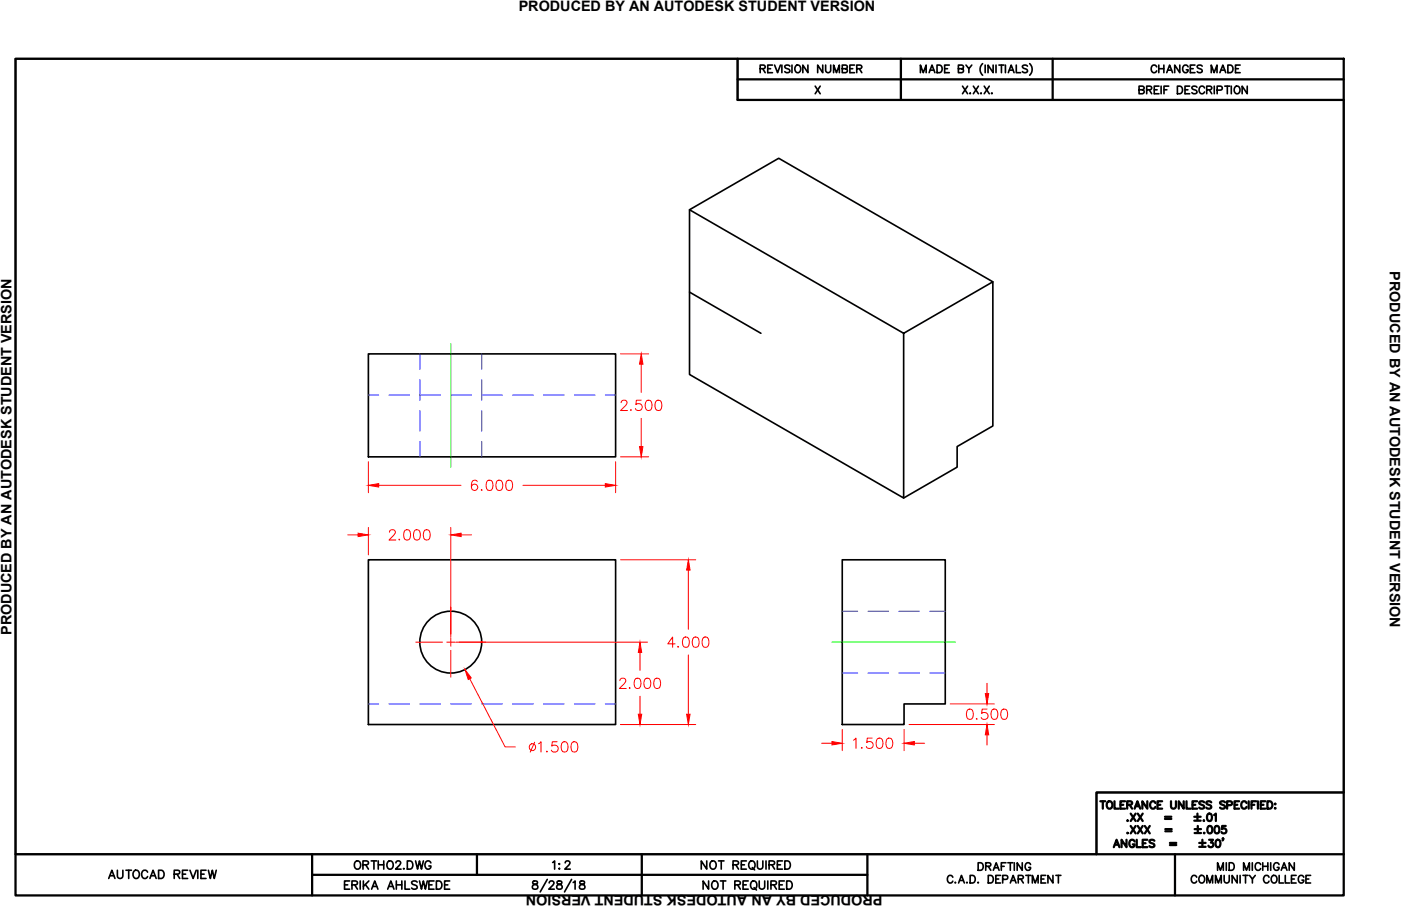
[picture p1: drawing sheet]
<svg xmlns="http://www.w3.org/2000/svg" width="432mm" height="279mm" viewBox="0 0 432 279" stroke-linecap="round" stroke-linejoin="round" font-family="sans-serif">
<!-- layer: OBJECT LINES -->
<g fill="none" stroke="#000" stroke-width=".51">
<path d="M4.8 18.1h222.5v12.7h186.8v213.6h-76.2v19h-333.1zM302.9 19.6a2.41 2.41 0 0 0 0 3.6M317.4 19.6a2.46 2.46 0 0 1 0 3.6M251.2 26.6l1.6 2.3M252.8 26.6l-1.6 2.3M283.7 22.4v-2.3l.9 2.3 .9-2.3v2.3M286.4 22.4l.9-2.3 .8 2.3M286.7 21.6h1.1M288.8 20.1h.8a1.25 1.25 0 0 1 .8 1.1 1.25 1.25 0 0 1-.8 1.2h-.8zM291.1 21.2h.9M292.6 20.1h-1.5v2.3h1.5M295.4 21.2l1.3-.1 .2-.4-.2-.5-1.3-.1v2.3h1l.5-.4a.59 .59 0 0 0-.5-.8"/>
<path d="M296.7 26.6l1.5 2.3M297.7 20.1l.9 1.1 .9-1.1M298.2 26.6l-1.5 2.3M298.6 21.2v1.2M299 28.7v.2l.1-.1M300 26.6l1.6 2.3M301.6 26.6l-1.6 2.3M302.3 28.7v.2l.2-.1M303.3 26.6l1.6 2.3M303.6 20.1v2.3M304.9 26.6l-1.6 2.3M305.7 28.7l-.1 .1h.2"/>
<path d="M306.1 20.1v2.3l-1.6-2.3v2.3M307 20.1v2.3M307.9 20.1h1.5M308.7 20.1v2.3M309.9 20.1v2.3M310.8 22.4l.9-2.3 .8 2.3M311.1 21.6h1.1M313.2 20.1v2.3h1.4M316.7 20.4a.89 .89 0 0 0-1.6 .2l.5 .5 .8 .3 .3 .7a1.02 1.02 0 0 1-1.6 0M212.5 64.7l27.5-15.9 66 38.1-27.5 15.9zM212.5 64.7v50.8l66 38.1v-50.8M212.5 90.1l22 12.7"/>
<path d="M306 86.9v44.5l-11 6.3v6.4l-16.5 9.5M113.5 109.1h76.2v31.8h-76.2zM113.5 172.6h76.2v50.8h-76.2zM259.6 172.6h31.7v44.5h-12.7v6.3h-19zM164.3 271.8a.51 .51 0 0 0 .2 .8 .91 .91 0 0 1 1.1 .4 .91 .91 0 0 1-.1 1.1l-.8 .1-.5-.2a.95 .95 0 0 1 .1-1 .95 .95 0 0 1 1-.4 .51 .51 0 0 0 .2-.8zM168.7 271.2l-2.2 3.9M169.3 272.3l.5-.6 .8 .2a.77 .77 0 0 1-.2 1.1l-1.3 1.2h1.7M171.8 271.8a.5 .5 0 0 0 .3 .8 .9 .9 0 0 1 1 .4 .9 .9 0 0 1-.1 1.1l-.8 .1-.5-.2a.95 .95 0 0 1 .1-1 .95 .95 0 0 1 1-.4 .51 .51 0 0 0 .2-.8zM176.2 271.2l-2.2 3.9M176.7 272.2l.5-.5v2.5M178.8 271.8a.51 .51 0 0 0 .3 .8 .91 .91 0 0 1 1 .4 .91 .91 0 0 1-.1 1.1l-.8 .1a.72 .72 0 0 1-.7-.8 .72 .72 0 0 1 .8-.6l.5-.2a.53 .53 0 0 0 .2-.8z"/>
<circle cx="138.9" cy="198" r="9.5"/>
</g>
<!-- layer: HIDDEN -->
<g fill="none" stroke="#00f" stroke-width=".31">
<path d="M129.4 109.1v4.8M129.4 117.1v6.3M148.5 109.1v4.8M148.5 117.1v6.3M113.5 121.8h3.2M119.9 121.8h6.3M129.4 121.8h6.4M129.4 126.6v6.3M129.4 136.1v4.8M138.9 121.8h6.4M148.5 121.8h6.3M148.5 126.6v6.3"/>
<path d="M148.5 136.1v4.8M158 121.8h6.3M167.5 121.8h6.4M177 121.8h6.4M186.6 121.8h3.1M259.6 188.5h4.8M267.5 188.5h6.4M277.1 188.5h6.3M286.6 188.5h4.7M113.5 217.1h3.2M119.9 217.1h6.3M129.4 217.1h6.4"/>
<path d="M138.9 217.1h6.4M148.5 217.1h6.3M158 217.1h6.3M167.5 217.1h6.4M177 217.1h6.4M186.6 217.1h3.1M259.6 207.6h4.8M267.5 207.6h6.4M277.1 207.6h6.3M286.6 207.6h4.7"/>
</g>
<!-- layer: CENTERLINE -->
<path d="M138.9 106v38.1M256.4 198h38.1" fill="none" stroke="#0f0" stroke-width=".31"/>
<!-- layer: DIMENSIONS -->
<g fill="none" stroke="#f00" stroke-width=".31">
<path d="M191.3 109.1h8.6M197.6 112.3v8.7M191.4 124.2l.2-.5 .4-.3h.7l.4 .3a1.02 1.02 0 0 1-.3 1.4l-1.5 1.5h2.1M194.5 126.3l-.2 .1h.3M197.6 123.4h-1.5l-.1 1.4a1.12 1.12 0 0 1 1.7-.1 1.12 1.12 0 0 1-.2 1.7 1.12 1.12 0 0 1-1.7-.4M197.6 129v8.7M199.3 123.6a1.02 1.02 0 0 1 1.5 .4 2.66 2.66 0 0 1-.3 2.4 1.02 1.02 0 0 1-1.5-.4 2.5 2.5 0 0 1 .3-2.4zM202.3 123.6a1.02 1.02 0 0 1 1.5 .4 2.66 2.66 0 0 1-.3 2.4 1.04 1.04 0 0 1-1.5-.4 2.58 2.58 0 0 1 .3-2.4zM113.5 142.4v9.6M116.7 149.7h25.4M147.1 148.5a.92 .92 0 0 0-1.4-.3 2.5 2.5 0 0 0 0 2.9 .99 .99 0 0 0 1.5-.4 .99 .99 0 0 0-.7-1.4 .99 .99 0 0 0-1.2 .9M148.5 151l-.2 .1h.3"/>
<path d="M150.3 148.2a1.04 1.04 0 0 1 1.5 .5 2.66 2.66 0 0 1-.3 2.4 1.05 1.05 0 0 1-1.5-.4 2.69 2.69 0 0 1 .3-2.5zM153.3 148.2a1.04 1.04 0 0 1 1.5 .5 2.58 2.58 0 0 1-.3 2.4 1.04 1.04 0 0 1-1.5-.4 2.69 2.69 0 0 1 .3-2.5zM156.3 148.2a1.04 1.04 0 0 1 1.5 .5 2.58 2.58 0 0 1-.3 2.4 1.04 1.04 0 0 1-1.5-.4 2.69 2.69 0 0 1 .3-2.5zM161.2 149.7h25.4M189.7 142.4v9.6M191.3 140.9h8.6M107.2 165h3.2M113.5 162.7v8.4M120 164.1l.2-.4 .4-.3 .9 .1a.7 .7 0 0 1 .2 1.1l-1.8 1.9h2.1M123.1 166.2l-.2 .2h.3M124.9 163.5a1.04 1.04 0 0 1 1.5 .5 2.66 2.66 0 0 1-.3 2.4 1.05 1.05 0 0 1-1.5-.5 2.69 2.69 0 0 1 .3-2.4zM127.9 163.5a1.04 1.04 0 0 1 1.5 .5 2.58 2.58 0 0 1-.3 2.4 1.04 1.04 0 0 1-1.5-.5 2.69 2.69 0 0 1 .3-2.4z"/>
<path d="M130.9 163.5a1.04 1.04 0 0 1 1.5 .5 2.58 2.58 0 0 1-.3 2.4 1.04 1.04 0 0 1-1.5-.5 2.69 2.69 0 0 1 .3-2.4zM138.9 162.7v33.8M142.1 165h3.2M191.3 172.6h23.1M212.2 175.8v18.3M128.1 198h8.3M137.7 198h2.5M138.9 196.8v2.5M140.5 198h59M208.1 198.6h-2.3l1.5-2.2v3.2M209 199.3v.3l.1-.1M210.8 196.6a1.02 1.02 0 0 1 1.5 .5 2.66 2.66 0 0 1-.3 2.4 1.05 1.05 0 0 1-1.5-.5 2.62 2.62 0 0 1 .3-2.4z"/>
<path d="M213.8 196.6a1.04 1.04 0 0 1 1.5 .5 2.66 2.66 0 0 1-.3 2.4 1.05 1.05 0 0 1-1.5-.5 2.69 2.69 0 0 1 .3-2.4zM216.8 196.6a1.04 1.04 0 0 1 1.6 .5 2.58 2.58 0 0 1-.4 2.4 1.04 1.04 0 0 1-1.5-.5 2.69 2.69 0 0 1 .3-2.4zM138.9 200.6v8.2M144.8 209.3l10.9 21h3.2M191.1 209.9l.1-.5a1.02 1.02 0 0 1 1.5 0 1.02 1.02 0 0 1-.3 1.4l-1.5 1.5h2.1M194.1 212v.3l.1-.1M195.9 209.3a1.02 1.02 0 0 1 1.5 .5 2.66 2.66 0 0 1-.3 2.4 1.03 1.03 0 0 1-1.5-.5 2.53 2.53 0 0 1 .3-2.4zM197.3 201.2v5.6M197.3 214.7v5.6M198.9 209.3a1.02 1.02 0 0 1 1.5 .5 2.66 2.66 0 0 1-.3 2.4 1.05 1.05 0 0 1-1.5-.5 2.62 2.62 0 0 1 .3-2.4zM202 209.3a1.02 1.02 0 0 1 1.5 .5 2.66 2.66 0 0 1-.3 2.4 1.05 1.05 0 0 1-1.6-.5 2.62 2.62 0 0 1 .4-2.4zM212.2 202v18.3"/>
<path d="M292.9 217.1h13.6M298.3 218.8a1.02 1.02 0 0 1 1.5 .5 2.66 2.66 0 0 1-.3 2.4 1.03 1.03 0 0 1-1.5-.4 2.53 2.53 0 0 1 .3-2.5zM304.2 218.7h-1.5l-.1 1.3a1.12 1.12 0 0 1 1.7 0 1.12 1.12 0 0 1-.3 1.7 1.12 1.12 0 0 1-1.6-.4M304.2 210.7v3.2M305.9 218.8a1.02 1.02 0 0 1 1.5 .5 2.5 2.5 0 0 1-.3 2.4 1.03 1.03 0 0 1-1.5-.4 2.69 2.69 0 0 1 .3-2.5zM308.9 218.8a1.02 1.02 0 0 1 1.5 .5 2.66 2.66 0 0 1-.3 2.4 1.03 1.03 0 0 1-1.5-.4 2.53 2.53 0 0 1 .3-2.5zM164.8 228.9l-1.4 3M166 229.4l.8-.7v3.2M168.6 231.6v.3l.1-.1M171.7 228.7h-1.5l-.1 1.4a1.12 1.12 0 0 1 1.7 0 1.12 1.12 0 0 1-.2 1.7 1.12 1.12 0 0 1-1.7-.5M173.4 228.9a1.04 1.04 0 0 1 1.5 .5 2.58 2.58 0 0 1-.3 2.4 1.04 1.04 0 0 1-1.5-.5 2.69 2.69 0 0 1 .3-2.4zM176.4 228.9a1.04 1.04 0 0 1 1.5 .5 2.58 2.58 0 0 1-.3 2.4 1.04 1.04 0 0 1-1.5-.5 2.69 2.69 0 0 1 .3-2.4z"/>
<path d="M191.3 223.4h23.1M253.2 229.2h3.2M259.6 225v6.5M263.1 228.2l.7-.6v3.2M265.6 230.5l-.1 .2h.3M268.8 227.6h-1.5l-.2 1.4a1.12 1.12 0 0 1 1.7 0 1.12 1.12 0 0 1-.2 1.7 1.12 1.12 0 0 1-1.6-.5M270.5 227.8a1.02 1.02 0 0 1 1.5 .4 2.58 2.58 0 0 1-.3 2.5 1.04 1.04 0 0 1-1.5-.5 2.66 2.66 0 0 1 .3-2.4zM273.5 227.8a.99 .99 0 0 1 1.5 .4 2.5 2.5 0 0 1-.3 2.5 1.03 1.03 0 0 1-1.5-.5 2.66 2.66 0 0 1 .3-2.4zM278.6 225v6.5M280.2 223.4h26.3M281.8 229.2h3.2M301 221.6v.2l.2-.1"/>
<path d="M304.2 226.6v3.2"/>
<circle cx="164.1" cy="230.4" r="1.04"/>
</g>
<g fill="#f00" stroke="#f00" stroke-width=".31">
<path d="M197.1 137.7h1.1l-.6 3.2z"/>
<path d="M197.6 109.1l.6 3.2h-1.1z"/>
<path d="M113.5 149.7l3.2-.6v1.1z"/>
<path d="M186.6 149.1l3.1 .6-3.1 .5z"/>
<path d="M110.4 164.4l3.1 .6-3.1 .5z"/>
<path d="M138.9 165l3.2-.6v1.1z"/>
<path d="M197.3 198l.5 3.2h-1.1z"/>
<path d="M196.7 220.3h1.1l-.5 3.1z"/>
<path d="M211.6 220.3h1.1l-.5 3.1z"/>
<path d="M212.2 172.6l.5 3.2h-1.1z"/>
<path d="M256.4 228.7l3.2 .5-3.2 .5z"/>
<path d="M278.6 229.2l3.2-.5v1z"/>
<path d="M304.2 223.4l.5 3.2h-1z"/>
<path d="M303.7 213.9h1l-.5 3.2z"/>
<path d="M143.3 206.5l1.9 2.6-.9 .5z"/>
</g>
<!-- layer: BORDER -->
<path d="M4.8 18.1h409.3v258h-409.3zM227.3 18.1v12.7h186.8M277.7 18.1v12.7M324.4 18.1v12.7M227.3 24.5h186.8M4.8 263.4h409.3M96.2 263.4v12.7M96.2 269.8h171.1M147 263.4v6.4M197.8 263.4v12.7M267.3 263.4v12.7M362.1 263.4v12.7" fill="none" stroke="#000" stroke-width=".7"/>
<!-- layer: Title Block -->
<g fill="none" stroke="#000" stroke-width=".7">
<path d="M339.1 247.1h1.6M339.9 247.1v2.3M341.5 247.2a1.07 1.07 0 0 1 1.4 1 1.07 1.07 0 0 1-1.4 1.1l-.4-.8v-.5zM343.5 247.1v2.3h1.3M345.3 248.2h.9M346.8 247.1h-1.5v2.3h1.5M347.2 259v2.3l-1.5-2.3v2.3M347.4 248.2l1.3-.1 .2-.3-.1-.5-1.4-.2v2.3M347.5 253l.1 .1M347.5 256.8l.1 .1M348.2 248.2l.7 1.2M348.5 250.9l1.5 2.3"/>
<path d="M348.5 254.7l1.5 2.3M349.7 249.4l.9-2.3 .8 2.3M349.7 259.5a.84 .84 0 0 0-1-.5 .84 .84 0 0 0-.6 .8v.6a.82 .82 0 0 0 .8 .9 .82 .82 0 0 0 .8-.9h-.6M350 248.6h1.1M350 250.9l-1.5 2.3M350 254.7l-1.5 2.3M350.4 259v2.3h1.3M350.7 250.9l1.5 2.3M350.7 254.7l1.5 2.3M352.2 250.9l-1.5 2.3M352.2 254.7l-1.5 2.3M352.8 254.7l1.6 2.3"/>
<path d="M353.6 247.1v2.3l-1.5-2.3v2.3M353.6 259h-1.4v2.3h1.4M354.4 254.7l-1.6 2.3M355.8 259.3l-.6-.3-.9 .3 .2 .5 1.1 .5 .2 .6a.98 .98 0 0 1-1.5 0M356.1 247.7a.84 .84 0 0 0-.9-.6 .84 .84 0 0 0-.7 .9v.5a.84 .84 0 0 0 .7 .9 .84 .84 0 0 0 .9-.6M356.8 248.2h.8M358.2 247.1h-1.4v2.3h1.4M359.1 251.9h1.9M359.1 252.5h1.9M359.2 255.7h1.9M359.2 256.3h1.9M360.6 259.9h1.9"/>
<path d="M360.9 247.1v1.6a.77 .77 0 0 0 .8 .7 .77 .77 0 0 0 .7-.7v-1.6M364.8 247.1v2.3l-1.5-2.3v2.3M365.7 247.1v2.3h1.3M367.5 248.2h.9M368.1 251.9h2M368.1 253.1h2M368.2 255.7h2M368.2 256.9h2M369 247.1h-1.5v2.3h1.5M369.1 250.9v2M369.2 254.7v2M369.6 259.9h2"/>
<path d="M370.6 259v1.9M371 253l.1 .1M371.1 247.4a.85 .85 0 0 0-.8-.3 .85 .85 0 0 0-.7 .6l1.5 1v.4l-.5 .3-1-.3M371.1 256.8l.1 .1M372.3 251a.74 .74 0 0 1 1.1 .4l.1 .5a1.03 1.03 0 0 1-.6 1.3h-.2a1.45 1.45 0 0 1-.4-2.2zM372.4 254.8a.74 .74 0 0 1 1.1 .4l.1 .5a1.03 1.03 0 0 1-.6 1.3h-.2a1.45 1.45 0 0 1-.4-2.2zM372.7 259h1.2l-.7 .8a.76 .76 0 0 1 .6 1.3 .76 .76 0 0 1-1.4-.3M373.3 247.4a.85 .85 0 0 0-.8-.3 .85 .85 0 0 0-.7 .6l1.5 1v.4l-.5 .3-1-.3M374.2 251.4l.5-.5v2.3M374.6 254.8a.74 .74 0 0 1 1.1 .4l.1 .5a1.03 1.03 0 0 1-.6 1.3h-.3a1.45 1.45 0 0 1-.3-2.2zM374.9 259.1a.74 .74 0 0 1 1.1 .3l.2 .5a1.01 1.01 0 0 1-.9 1.4 1.49 1.49 0 0 1-.4-2.2zM377 258.6h-.2h.2l-.2 .6"/>
<path d="M377.5 247.4a.85 .85 0 0 0-.8-.3 .85 .85 0 0 0-.7 .6l1.5 1v.4l-.5 .3-1-.3M377.8 254.7h-1.1l-.1 1a.81 .81 0 0 1 1.2 0 .81 .81 0 0 1-.1 1.2 .81 .81 0 0 1-1.2-.3M378.2 248.3l1.3-.1 .2-.3-.1-.6-1.4-.2v2.3M380.5 248.2h.9M381.9 247.1h-1.4v2.3h1.4M384.2 247.7a.84 .84 0 0 0-1-.6 .84 .84 0 0 0-.6 .9v.5a.84 .84 0 0 0 .6 .9 .84 .84 0 0 0 1-.6M384.9 247.1v2.3M385.7 248.2h.9M387.1 247.1h-1.4v2.3M387.7 247.1v2.3M388.6 248.2h.8M390 247.1h-1.4v2.3h1.4"/>
<path d="M390.6 247.1h.8a1.22 1.22 0 0 1 .8 1.1 1.22 1.22 0 0 1-.8 1.2h-.8zM392.9 249.3h.2zM393 247.9v.2zM414.1 244.4h-76.2v19M343.3 261.3l.8-2.3 .9 2.3M343.6 260.5h1.1M352.2 260.1h.9M360.6 260.6h1.9M369.6 261.2h2"/>
</g>
<g font-size="6.2">
<text x="215.2" y="269.5">NOT REQUIRED</text>
<text x="215.9" y="275.9">NOT REQUIRED</text>
</g>
<g font-size="5.7">
<text x="233.5" y="23.6">REVISION NUMBER</text>
<text x="353.8" y="23.6">CHANGES MADE</text>
<text x="108.3" y="269.2">ORTHO2.DWG</text>
<text x="169.3" y="269.2">1:2</text>
<text x="32.5" y="272">AUTOCAD REVIEW</text>
<text x="105.5" y="275.5">ERIKA AHLSWEDE</text>
</g>
<g font-size="5.3">
<text x="350.3" y="30">BREIF DESCRIPTION</text>
<text x="300.6" y="269.5">DRAFTING</text>
<text x="374.3" y="269.5">MID MICHIGAN</text>
<text x="291" y="273.4">C.A.D. DEPARTMENT</text>
<text x="366.2" y="273.4">COMMUNITY COLLEGE</text>
</g>
<g font-size="4.4">
<text x="159.9" y="3.5">PRODUCED BY AN AUTODESK STUDENT VERSION</text>
<text x="428.3" y="83.7" transform="rotate(90 428.3 83.7)">PRODUCED BY AN AUTODESK STUDENT VERSION</text>
<text x="3.5" y="195.8" transform="rotate(-90 3.5 195.8)">PRODUCED BY AN AUTODESK STUDENT VERSION</text>
<text x="272" y="275.9" transform="rotate(180 272 275.9)">PRODUCED BY AN AUTODESK STUDENT VERSION</text>
</g>
</svg>
